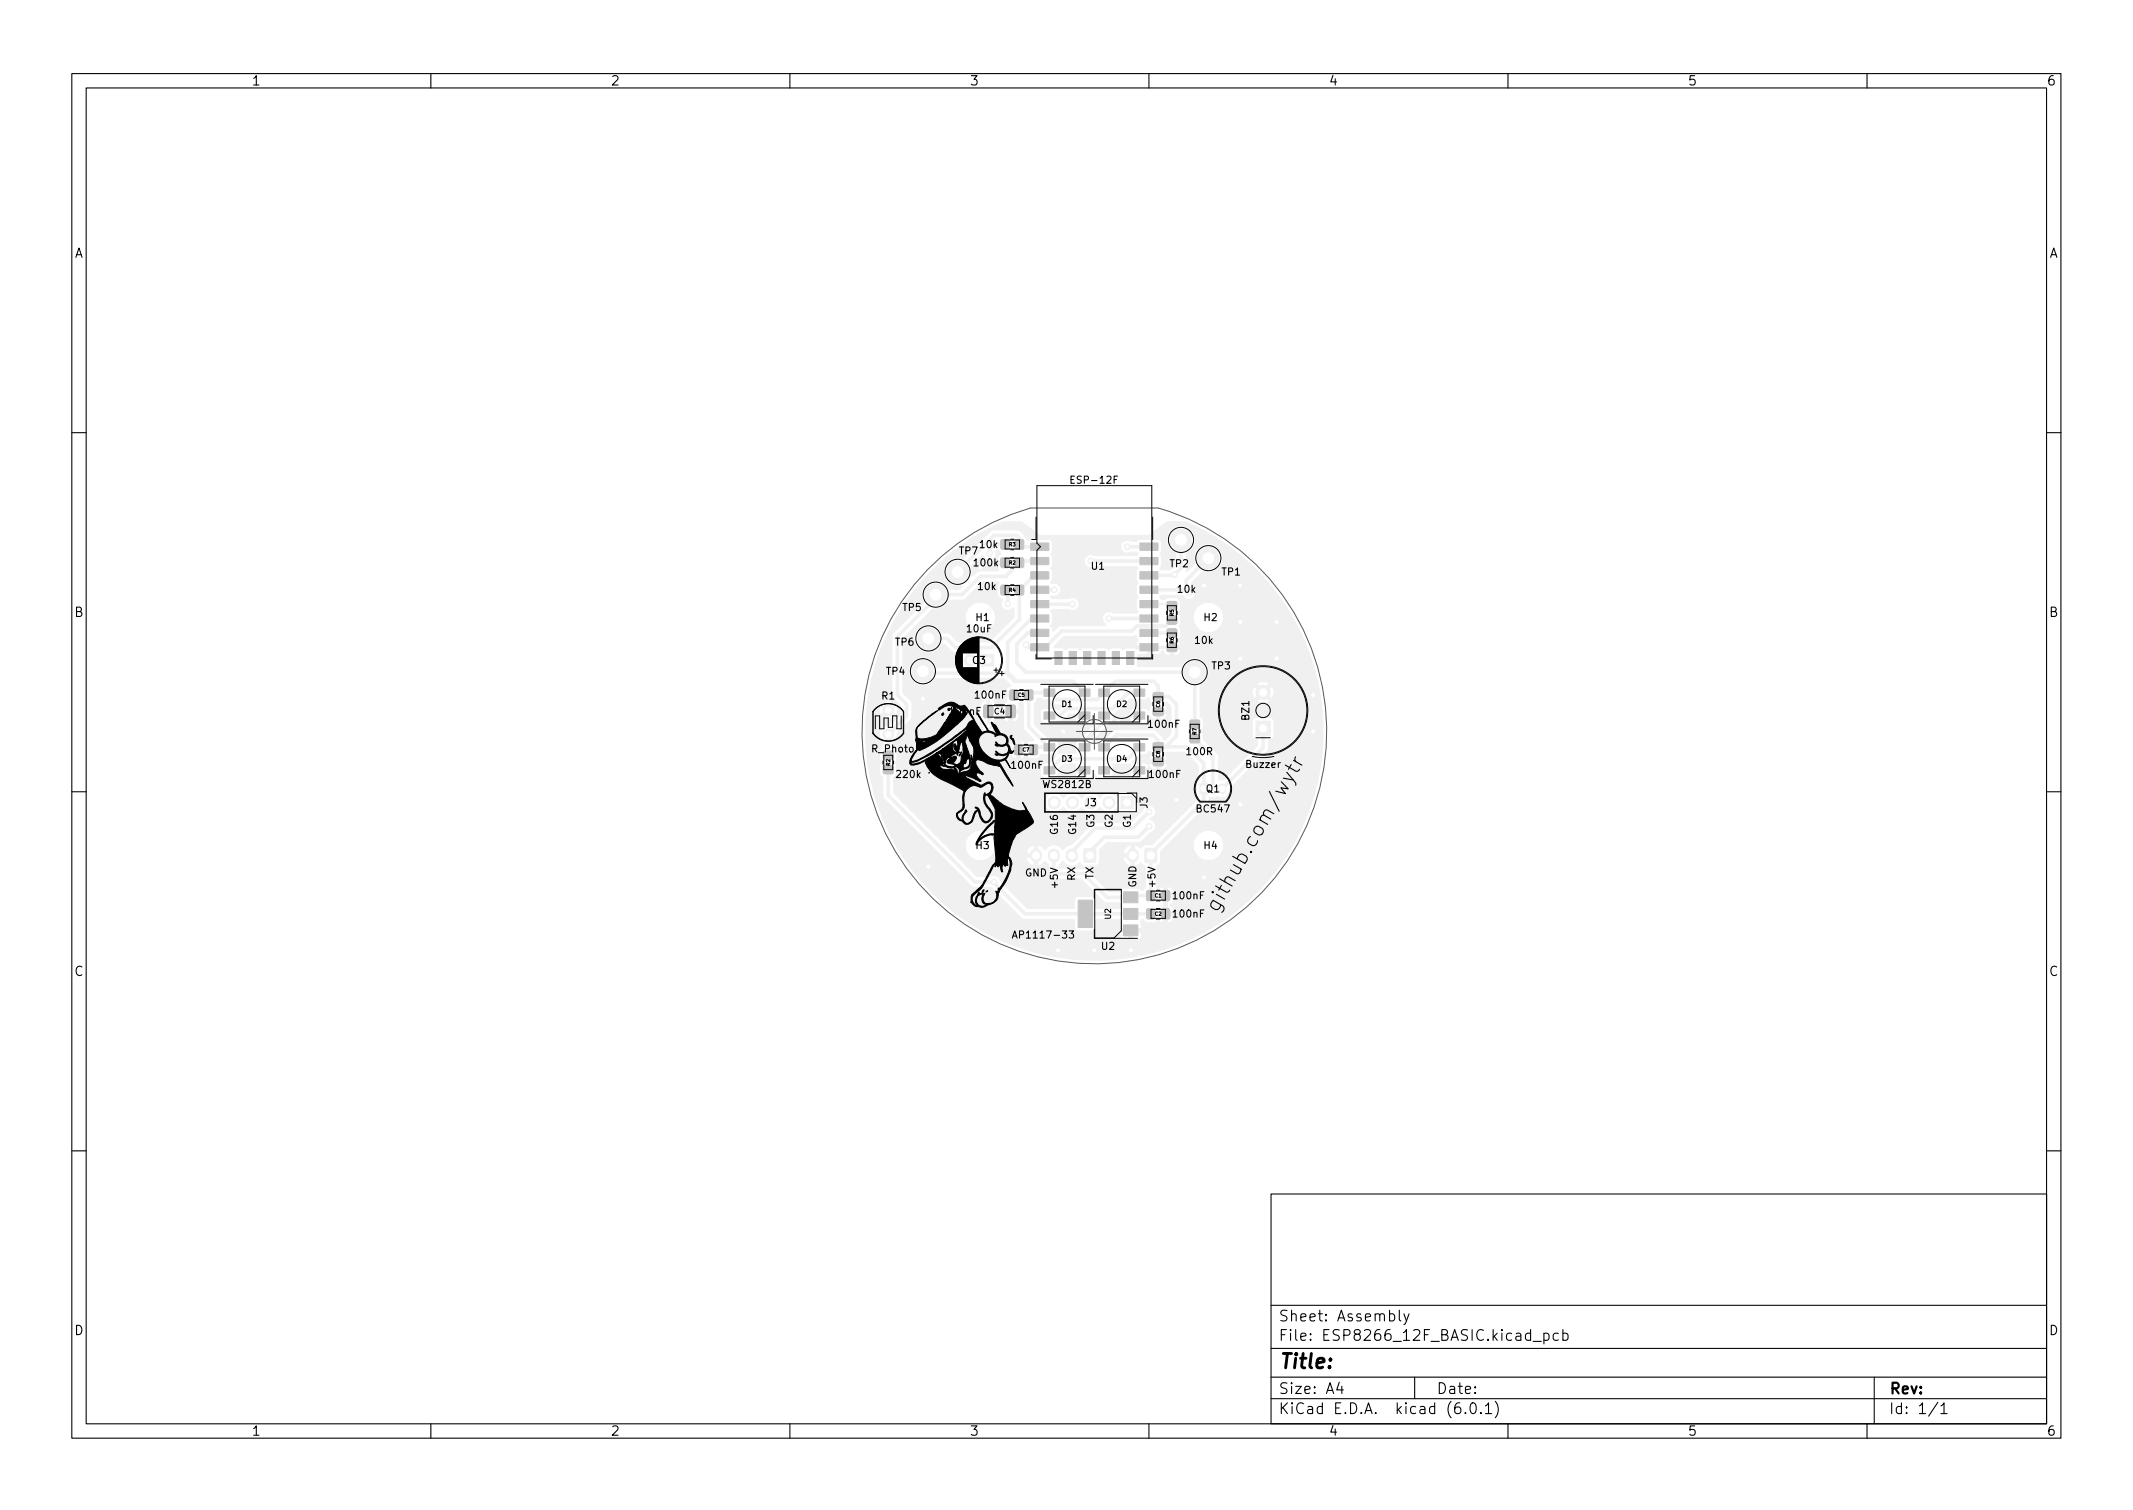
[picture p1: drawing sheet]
<svg xmlns="http://www.w3.org/2000/svg" width="297mm" height="210mm" viewBox="0 0 297 210" stroke-linecap="round" stroke-linejoin="round" font-family="sans-serif">
<g fill="#f0f0f0" stroke="#f0f0f0" stroke-width=".14">
<path d="M141.4 81.5h.2h.9l.1 .2-.1 1.1-.2 .1-.9-.1v-.2z"/>
<path d="M139.4 81.5h.2h.9l.1 .2-.1 1.1-.2 .1-.9-.1v-.2z"/>
<path d="M153 95.9h1.5v1h-1.5z"/>
<path d="M153 99.1h1.5v1h-1.5z"/>
<path d="M157.9 99.1h1.5v1h-1.5z"/>
<path d="M157.9 95.9h1.5v1h-1.5z"/>
<path d="M145.4 95.9h1.5v1h-1.5z"/>
<path d="M145.4 99.1h1.5v1h-1.5z"/>
<path d="M150.3 99.1h1.5v1h-1.5z"/>
<path d="M150.3 95.9h1.5v1h-1.5z"/>
<path d="M156.5 128.8h2v1.5h-2z"/>
<path d="M156.5 126.5h2v1.5h-2z"/>
<path d="M150.2 125.3h2v3.8h-2z"/>
<path d="M156.5 124.2h2v1.5h-2z"/>
<path d="M162.6 89.6l.1-.1 1.1 .1 .1 .2-.1 .9h-.2h-1l-.1-.2z"/>
<path d="M162.6 87.6l.1-.1 1.1 .1 .1 .2-.1 .9h-.2h-1l-.1-.2z"/>
<path d="M137 98.2h.2h1l.1 .2-.1 1.5-.2 .1-1-.1v-.2z"/>
<path d="M140.2 98.2h.1h1l.1 .2-.1 1.5-.1 .1-1-.1-.1-.2z"/>
<path d="M136.8 91.1h1.6v1.6h-1.6z"/>
<path d="M156.1 110.9h1.7v1.7h-1.7z"/>
<path d="M142.8 96.1l.1-.1 .9 .1 .1 .2-.1 1.1-.2 .1-.8-.1-.1-.2z"/>
<path d="M140.7 96.1l.2-.1 .8 .1 .1 .2-.1 1.1-.2 .1-.8-.1-.1-.2z"/>
<path d="M165.7 102.3l.2-.1 1.1 .1 .1 .2-.1 .9h-.2h-1.1v-.2z"/>
<path d="M165.7 100.3l.2-.1 1.1 .1 .1 .2-.1 .9h-.2h-1.1v-.2z"/>
<path d="M159.7 124.1l.2-.1 .9 .1v.1v1.2h-.2h-.9v-.2z"/>
<path d="M161.8 124.1l.2-.1 .8 .1 .1 .1-.1 1.2h-.1h-.9l-.1-.2z"/>
<path d="M162.6 85.8l.1-.1 1.1 .1 .1 .2-.1 .9h-.2h-1l-.1-.2z"/>
<path d="M162.6 83.8l.1-.1 1.1 .1 .1 .2-.1 .9h-.2h-1l-.1-.2z"/>
<path d="M143.4 103.7h.2h.8l.1 .2-.1 1.1-.2 .1-.8-.1-.1-.1z"/>
<path d="M141.3 103.7h.2h.9v.2v1.1l-.2 .1-.9-.1-.1-.1z"/>
<path d="M167.1 109.1h1.1v1.5h-1.1z"/>
<path d="M160.6 96.5l.2-.1 1.1 .1 .1 .2-.1 .8-.1 .1-1.2-.1v-.2z"/>
<path d="M160.6 98.6l.2-.1 1.1 .1 .1 .1-.1 .9-.1 .1-1.2-.1v-.2z"/>
<path d="M160.6 103.5l.2-.1 1.1 .1 .1 .1-.1 .9-.1 .1-1.2-.1v-.2z"/>
<path d="M160.6 105.5h.2h1.1l.1 .2-.1 .9h-.1h-1.2v-.2z"/>
<path d="M123.1 106.6h.1h1.1l.1 .2-.1 .9-.2 .1-1-.1-.1-.2z"/>
<path d="M123.1 104.6h.1h1.1l.1 .2-.1 .9-.2 .1-1-.1-.1-.2z"/>
<path d="M141.4 75.2l.2-.1 .9 .1 .1 .2-.1 1-.2 .1-.9-.1v-.1z"/>
<path d="M139.4 75.2l.2-.1 .9 .1 .1 .2-.1 1-.2 .1-.9-.1v-.1z"/>
<path d="M159.7 126.6l.2-.1 .9 .1v.2v1.1l-.2 .1-.9-.1v-.2z"/>
<path d="M161.8 126.6l.2-.1 .8 .1 .1 .2-.1 1.1-.1 .1-.9-.1-.1-.2z"/>
<path d="M143.5 75.6h2.5v1h-2.5z"/>
<path d="M143.5 77.6h2.5v1h-2.5z"/>
<path d="M143.5 79.6h2.5v1h-2.5z"/>
<path d="M143.5 81.6h2.5v1h-2.5z"/>
<path d="M143.5 83.6h2.5v1h-2.5z"/>
<path d="M143.5 85.6h2.5v1h-2.5z"/>
<path d="M143.5 87.6h2.5v1h-2.5z"/>
<path d="M143.5 89.6h2.5v1h-2.5z"/>
<path d="M146.9 90.7h1v1.8h-1z"/>
<path d="M148.9 90.7h1v1.8h-1z"/>
<path d="M150.9 90.7h1v1.8h-1z"/>
<path d="M152.9 90.7h1v1.8h-1z"/>
<path d="M154.9 90.7h1v1.8h-1z"/>
<path d="M156.9 90.7h1v1.8h-1z"/>
<path d="M158.7 89.6h2.6v1h-2.6z"/>
<path d="M158.7 87.6h2.6v1h-2.6z"/>
<path d="M158.7 85.6h2.6v1h-2.6z"/>
<path d="M158.7 83.6h2.6v1h-2.6z"/>
<path d="M158.7 81.6h2.6v1h-2.6z"/>
<path d="M158.7 79.6h2.6v1h-2.6z"/>
<path d="M158.7 77.6h2.6v1h-2.6z"/>
<path d="M158.7 75.6h2.6v1h-2.6z"/>
<path d="M153 103.6h1.5v1h-1.5z"/>
<path d="M153 106.8h1.5v1h-1.5z"/>
<path d="M157.9 106.8h1.5v1h-1.5z"/>
<path d="M157.9 103.6h1.5v1h-1.5z"/>
<path d="M145.4 103.6h1.5v1h-1.5z"/>
<path d="M145.4 106.8h1.5v1h-1.5z"/>
<path d="M150.3 106.8h1.5v1h-1.5z"/>
<path d="M150.3 103.6h1.5v1h-1.5z"/>
<path d="M141.4 77.7h.2h.9l.1 .2-.1 1.1-.2 .1-.9-.1v-.2z"/>
<path d="M139.4 77.7h.2h.9l.1 .2-.1 1.1-.2 .1-.9-.1v-.2z"/>
<path d="M174.9 100.4h2v2h-2z"/>
<path d="M159.5 118.2l.2-.1 1.3 .1 .1 .2-.1 1.6-.1 .1-1.4-.1-.1-.1z"/>
<path d="M151 118.2l.2-.1 1.3 .1 .1 .2-.1 1.6-.1 .1-1.4-.1-.1-.2z"/>
<path d="M130.2 79l1.7-1.5 2.7-2 2.8-1.8 2.3-1.1 2.6 .1 2.5 1.8h15.2l2.5-1.8 2.6-.1 3.2 1.7 1.9 1.2 1.8 1.3 2.6 2.2 2.7 3a31.4 31.4 0 0 1 3.8 6l.9 2.1 .7 2.1 .6 2.1 .5 2.2 .3 2.2 .1 2.3-.1 3.7a31.7 31.7 0 0 1-3.2 11.4l-1.4 2.5a31.6 31.6 0 0 1-6.1 7.2l-2.6 2.1a31.9 31.9 0 0 1-32.6 2.4h17.7l.2 .4 .3 .1h2.1l.4-.3 .1-.7h-1.3v1h-.5v-1h-1.3v.5h-17.7l-2.3-1.2-2.4-1.6a31.7 31.7 0 0 1-7.3-7.5l-1.8-2.9a31.9 31.9 0 0 1-3.8-13.9v-.9h1.8l.2 .6 .3 .4v.8l-.3 .2-.1 .4v1l.3 .4-.3 .6v.9l.1 .4 .3 .3v2.4l.2 .5 12.2 12.2 .4 .2h2.3l4.5 4.4h7l.1 .1 .1 1.2 .1 .2 .2 .2 2.4-.1 .3-.3v-1.2l.1-.1h3.1l.2 .4-.1 .3v.6h2.9l.1-.6a.53 .53 0 0 1 .1-.7l.7 .5h.9l.6-.4 .5 .4h.8a.72 .72 0 0 0 .8-.7v-.3h-.8v1h-.5v-1.5h1.3v-.6l-.5-.4 .5-.5v-.5h-.8v2h-.5v-2.6l1.3 .1v-.3a.73 .73 0 0 0-.8-.7v.9h-.5v-.9h-.4l-.4 .3-.3-.2v-2.9l.5-.4 .1-.3v-1.4l.8-.7h3.8a2.11 2.11 0 0 0 3.2 1.6 2.11 2.11 0 0 0 0-3.6 2.11 2.11 0 0 0-3.2 1.7v.3h-3.8l5.8-5.8 .2-.4 .1-.7 .6 .1 .4-.2 .8 .2a1.11 1.11 0 0 0 1-1.3l5.2-5.3 .2-.3v-1.2a.73 .73 0 0 0 .7-.5v-2.1l-.1-.3-.4-.2h-2.1l-.3 .2-.1 .2v2.2a.83 .83 0 0 0 .7 .5v.8l-4.7 4.7-.6 .1-.1-.1-.1-3.4-2-2.1v-.7l-.2-.3a.31 .31 0 0 1 .1-.5l.1-1.2-.5-.6v-2h7.9a1.47 1.47 0 0 0 1.8-.1l-.9-.8-.9 .9h-7.9v-1.3h7.3l.1 .5 .2 .4 .8-.9h.8l.8 .9a1.43 1.43 0 0 0 0-1.7l-.8 .8h-.8l-.8-.8-.2 .4-.1 .4h-7.3v-.9l.5-.3h7.4l.9 .9 .9-.9a1.49 1.49 0 0 0-1.8 0h-7.4l.3-.3a2.02 2.02 0 0 0-.5-3 2.02 2.02 0 0 0-2.9 .9h-6.1v-1.6l1.3-.1v-.7h-1.4l-.4-.2-1.2 .1a.27 .27 0 0 1-.3 .2 .27 .27 0 0 1-.3-.2l-1.2-.1-.5 .3-.4-.3-1.3 .1a.27 .27 0 0 1-.3 .2 .27 .27 0 0 1-.3-.2l-1.2-.1-.5 .3-.4-.3-1.3 .1a.27 .27 0 0 1-.3 .2 .27 .27 0 0 1-.3-.2l-1.2-.1-.2-.1 1.5-1.5h9.4l.4-.1a.16 .16 0 0 1 .2 0 .16 .16 0 0 1 0 .2l.3 .5-.2 .3-.1 .4h2l.1 1.2h1.1l.2-.1 .2-.4h.1l.3 .4 .2 .2 1.3 .1a.74 .74 0 0 0 .7-.9h-.9l-.1 .8h-.5l.1-1.2 1.4-.1-.2-.6a.31 .31 0 0 1 .1-.5l.1-1.1-.2-.4 .2-.5v-.7h1.8a2.11 2.11 0 0 0 3.2 1.7 2.11 2.11 0 0 0 0-3.6 2.11 2.11 0 0 0-3.2 1.6v.3h-1.8l-.1-.4-.2-.3 .3-.6v-.9a.75 .75 0 0 0-.7-.7h-1.1l-.4 .3h-.4l-.3-.4 .3-.2h2.9l.6 .5h.6a.92 .92 0 0 0 .6-.8 .92 .92 0 0 0-.5-.9v-.6l1.4-1.5h.2a2.01 2.01 0 0 0 2.5-1l.2-.6v-.6a2.02 2.02 0 0 0-2.6-1.6 2.02 2.02 0 0 0-1.3 2.7l-1 1a.13 .13 0 0 1-.2 0 .13 .13 0 0 1 0-.1v-2.3l.1-.1a2.01 2.01 0 0 0 .7-3.1 2.01 2.01 0 0 0-3.2 .1 2.01 2.01 0 0 0 .9 3.1v1.7l-.8 .6-1.2-.1a.18 .18 0 0 1-.2-.1 .18 .18 0 0 1 .1-.2l.2-.3-.1-1.3a.27 .27 0 0 1-.2-.3 .27 .27 0 0 1 .2-.2l.1-1.4-.2-.2-.2-.2h-2.7l-.5 .3h-.7l-.4-.2-.6 .1a.91 .91 0 0 0-.3 1.3 .91 .91 0 0 0 1.2 .3h.9a.23 .23 0 0 1 .2 .3 .23 .23 0 0 1-.3 .2h-5.8l-.4-.2-.6 .1a.91 .91 0 0 0-.3 1.3 .91 .91 0 0 0 1.2 .3h6a.2 .2 0 0 1 .2 .2 .2 .2 0 0 1-.1 .2l-.2 .3 .1 1.3a.27 .27 0 0 1 .2 .2 .27 .27 0 0 1-.2 .3l-.1 1.3 .3 .5-.3 .3v1.2l.3 .4-.1 .1-.2 .2-3.3-.1a.91 .91 0 0 0-1.3 .3 .91 .91 0 0 0 .4 1.3v.1l-.1 .1h-6.2l-.4 .2-.5 .6-.2-.1v-.3l-.3-.4 .3-.4v-1.2l-.3-.4 .2-.2h2.3l.6 .1 .4-.1a.91 .91 0 0 0 0-1.6l-.5-.1-.5 .2h-2.2a.21 .21 0 0 1-.3-.3 .21 .21 0 0 1 .4-.1h.2a.91 .91 0 0 0 .8-1.1 .91 .91 0 0 0-1.2-.6 .15 .15 0 0 1-.2-.1 .15 .15 0 0 1 .1-.2l.2-.3-.1-1.3a.27 .27 0 0 1-.2-.3 .27 .27 0 0 1 .2-.2l.1-1.3-.3-.5 .3-.4v-1.1l-.2-.3-.3-.2h-2.6l-.4 .1-.9-1.2-.5-.2h-3.6l-3.9 3.9-1-.1a2.01 2.01 0 0 0-1.8 2.3 2.01 2.01 0 0 0 2.4 1.7h.1v.2l-.3 .2h-1.4l-.2-.3a2.02 2.02 0 0 0-2.8-.6 2.02 2.02 0 0 0-.6 2.8l-4.2 4.2-.2 .3v8.5l.2 .4 1.1 1.1v1l-1.6 1.6a1.27 1.27 0 0 0-1.5 1.3h-1.8v-2.4h2.4a1.22 1.22 0 0 0 1.4 0l-.7-.7-.7 .7h-2.4l.1-1h1.7l.2 .7 .7-.7h.8l.6 .7a1.22 1.22 0 0 0 0-1.4l-.6 .7h-.8l-.7-.7-.2 .7h-1.7l.1-1.1h2.2l.7 .7 .7-.7a1.22 1.22 0 0 0-1.4 0h-2.2l.4-2.4 .5-2.2 1.1-3.1 .9-2.1a31.9 31.9 0 0 1 6.5-9z"/>
<path d="M128.6 86.1h5.8l.1 .3a2.11 2.11 0 0 0 3.3 1.2 2.11 2.11 0 0 0-.4-3.6 2.11 2.11 0 0 0-3 2.1h-5.8l1.3-1.3a2.14 2.14 0 0 0 2.2-1.2h.1l2.1-.1 2.6-2.5h2.1l.1 .2-.2 .5v1.1l.1 .3 .6 .4a.94 .94 0 0 0 0 1.2 .94 .94 0 0 0 1.2 .2 .25 .25 0 0 1 .4-.1v1.2l-3.5 3.4h-4.2l-1.3-1.2-1.1-.1a2.01 2.01 0 0 0-1.9-1.2 2.02 2.02 0 0 0-1.5 3.2 2.02 2.02 0 0 0 3.5-.4h.3l1.3 1.2 1.3 .1a1.66 1.66 0 0 0 0 1.9l-3.5 .1-.2-.1a2.01 2.01 0 0 0-2.9-1.1 2.01 2.01 0 0 0-.4 3.1 2.01 2.01 0 0 0 3.2-.4h9.6l.9 .9-.6 .6-.1 .5h1.2l.1 .1 .1 .3-.2 .1h-1.2l.1 .6-.5 .5-.1 .7h2.3l-.1-.8 .4-.3h.1l.2 .2v3.5l.2 .3 1.3 1.3-.1 .2h-.6l-.4 .3-.4-.3h-.4v2.4h.4l.4-.3 .5 .3h1l.3-.1 .4-.5 2 .1-.1 .2-.9 .9-.8 .1-.4 .2v1.4l.2 .3 1.8 .1 .4-.2 .1-.3h2.4l.3 .4 .7 .1v-.8h-1v.3h-2.4v-.7l.7-.7h1.6l.1 .1v.5h1.4l.1 1.3 .7-.1 .4-.4 .2 .3 .4 .2h1.6l.3-.2 .1-.3h2.4l.1 .3 .3 .2h1.7l.3-.2 .1-.2v-.4h-1v.7h-.5v-.7h-1v.3h-2.4v-1.3l.1-.1h2.3l.1 .1-.1 .5h2.5v-.2l.2-.1 .6 .4 1.1 .1a.75 .75 0 0 0 .7-.9h-1v.8h-.5v-.8h-.9l-.2 .2-.4-.2h-.6v.7h-.5v-.7l-.6-.1-.1-.1 1-1 1-.1 .3-.4a.44 .44 0 0 1 .3 .5l-.2 .3v.4h2.4v-.4l-.3-.3 .2-.3h2.7l1.8 1.8v2l-.3 .4v1.6l.3 .5-6.4 6.5h-1l-.7 .5-.3-.3-.5-.2v3l.9-.5 .6 .6-.1 2.9a.38 .38 0 0 1-.5 .3l-.4-.2h-2.1l-.3 .1-.2 .4h-1.4l-3.2-3.2-.4-.1h-3.2l-.2-.1v-.4l.5-.5 .5 .5 .5 .2h.7l.7-.5 .3 .3 .3 .2h1.4l.4-.2 .3-.2v-.8h3.3a1.3 1.3 0 0 0 1.1 1.2v-1.2h-4.4v-.5h4.4v-1.2a1.31 1.31 0 0 0-1.1 1.2h-3.3v-.5l1-1.1h4.6l.3-.1 1.2-1.2a.93 .93 0 0 0 .7-1 .93 .93 0 0 0-.7-.9l-.1-.1a.96 .96 0 0 0 .8-.9 .96 .96 0 0 0-.6-.9l-.5-.1-.4 .2-.3 .6-1.7 1.6h-4.8l-.4 .1-3 3-.7 .3-.4 .4h-.2a1.36 1.36 0 0 0-2.3-.1l-.2 .1-.4-.5-.5-.1v2.9l.6-.3 .3-.3a.22 .22 0 0 1 .2 0 .22 .22 0 0 1 .2 .2l.2 .2 .1 1 .8 .9 .4 .1h3.3l3.1 3.2 .4 .1h1.8l.2 .4-.2 .4h-3.1l-.1-.1v-1.2l-.3-.3-2.3-.1-.3 .2-.1 .2-.1 1.3h-6.6l-3.6-3.7-.4-.7-.5-.2-.6 .1h-1.8l-4.2-4.1h2.5a2.11 2.11 0 0 0 3.4 1.5h5.1v.1a1.3 1.3 0 0 0 1.1 1.1v-1.2h-6.2l.5-.6 5.7 .1v-1.2a1.29 1.29 0 0 0-1.1 1.1h-4.6l.1-.1a2.11 2.11 0 0 0-1.4-3 2.11 2.11 0 0 0-2.6 2.2h-2.5l-6.1-6.2h19.6a1.36 1.36 0 0 0 1 1.4 1.36 1.36 0 0 0 1.6-.6l.2-.1a1.37 1.37 0 0 0 2.3 .1l.2-.1a1.37 1.37 0 0 0 2.4 .1l.1-.1a1.39 1.39 0 0 0 2.3 .3l.5 .4h2.1l.2-.4v-1.8l-.1-.4-.3-.1h-1.9l-.2 .1-.2 .3h-.2a1.4 1.4 0 0 0-2.2 .3h-.1a1.39 1.39 0 0 0-2.4 0h-.2a1.39 1.39 0 0 0-2.4 0h-.1a1.36 1.36 0 0 0-1.5-.7 1.36 1.36 0 0 0-1.1 1.3h-19.6l-1.3-1.3v-2.1l.2-.3 .2-.4v-.9l-.3-.5 .1-.2a1.33 1.33 0 0 0 .2-1.1h15.8a.73 .73 0 0 0 .9 .7v-1h-.9v.3h-15.8l-.1-.4-.3-.4h17.1v-.9a.72 .72 0 0 0-.9 .7v.2h-16.2v-.8l.4-.6 .1-.6 1.8-1.9 .2-.4h9.5l.2 .4a.39 .39 0 0 1 .1 .7 .92 .92 0 0 0 1.1 1.1 .92 .92 0 0 0 .5-1.5l.4-.7h.8a.77 .77 0 0 0 .9 .7h.5a.77 .77 0 0 0 .9-.7v-.5h-.9v1.1h-.5v-1.1h-.9v.5h-.8v-1.6l-.4-.5v-.1a.91 .91 0 0 0-.1-1.2 .91 .91 0 0 0-1.1-.2 .93 .93 0 0 0-.3 1.3v.2l-.4 .5v1.6h-9.5l-.1-2.1-1.2-1.3v-7.4z"/>
<path d="M144.4 97.2h.5l.4 .2h.7l.8 .7 1 .1v.2l-.4 .4-.5-.2h-1.6l-.3 .2-.1 .3v1.1l.2 .4h1.8l.5-.2h.4l.4-.2h1.6l.3 .4h.7v-.7h-1v.3h-1.6l.8-.8 2.2 .1 .1 1.1h.6l.2-.1a.25 .25 0 0 1 .4-.2l.1 .3-2.1 2-.2 .4a.57 .57 0 0 0-.5 .5v1.4h-2.4v-1.4l-.1-.3-.3-.1-.8-.1-2.2-2.1v-3z"/>
<path d="M155 99.5l.3-.1h3.1v-.8l-.7 .1-.2 .2-.1 .5h-2.1l2.1-2.1 .5 .1h1.6l.5-.2 .1 .5 .3 .3-.3 .6a.2 .2 0 0 1-.1 .2 .2 .2 0 0 1-.2 .1l-.3-.3h-.6v2h.6l.3-.1 .2-.8 .7 .5h1.1a.75 .75 0 0 0 .7-.9h-1v.9h-.5l.1-1.3 1.4-.1v-.4l-.3-.3 .2-.3 .7 .6v3.7l-.9 .9-.2-.1-.1-.3-.9-.8-.4-.2h-5.1l-.5 .2-1.3 1.2-.8 .1-.3 .1-.1 .3h-.2l-.1-.4 2.1-2.1 .2-.3a.57 .57 0 0 0 .5-.5h2.4l.3 .4h.7v-.7h-1v.3h-2.4z"/>
<path d="M136.7 77.3h.2a.94 .94 0 0 0 1.2 .6 .94 .94 0 0 0 .5-1.2l.3-.1 .4 .4a.13 .13 0 0 1 .1 .1 .13 .13 0 0 1-.1 .1l-.4 .4v.5h1.3v.4v.1h-1.3v.4l.2 .3-.2 .2h-2.5l-.3 .2-.6 .5a.36 .36 0 0 1-.1-.5l-.1-.9z"/>
<circle cx="130.3" cy="82.8" r="1.5"/>
<circle cx="128.5" cy="93.5" r="1.5"/>
<circle cx="135.1" cy="91.9" r=".8"/>
<circle cx="154.4" cy="111.8" r=".85"/>
<circle cx="149.4" cy="111.8" r=".85"/>
<circle cx="146.8" cy="111.8" r=".85"/>
<circle cx="123.7" cy="102.3" r=".75"/>
<circle cx="123.7" cy="98.9" r=".75"/>
<circle cx="164.5" cy="75.2" r="1.5"/>
<circle cx="166.4" cy="93.6" r="1.5"/>
<circle cx="133.3" cy="79.6" r="1.5"/>
<circle cx="129.3" cy="88.9" r="1.5"/>
<circle cx="168.3" cy="77.7" r="1.5"/>
<circle cx="175.9" cy="96.4" r="1"/>
<circle cx="172.7" cy="86.6" r=".4"/>
<circle cx="136.5" cy="79" r=".4"/>
<circle cx="163.8" cy="111.4" r=".4"/>
<circle cx="128.5" cy="97.3" r=".4"/>
<circle cx="147.3" cy="132.3" r=".4"/>
<circle cx="155.7" cy="100.3" r=".4"/>
<circle cx="177.8" cy="86.6" r=".4"/>
<circle cx="182.9" cy="96.8" r=".4"/>
<circle cx="182.9" cy="101.8" r=".4"/>
<circle cx="167.6" cy="81.5" r=".4"/>
<circle cx="177.8" cy="91.7" r=".4"/>
<circle cx="172.7" cy="91.7" r=".4"/>
<circle cx="157.5" cy="132.3" r=".4"/>
<circle cx="152.4" cy="132.3" r=".4"/>
<circle cx="172.7" cy="81.5" r=".4"/>
<circle cx="148.1" cy="101.8" r=".4"/>
<circle cx="167.6" cy="122.2" r=".4"/>
<circle cx="129.3" cy="120.6" r=".4"/>
<circle cx="142.9" cy="89.8" r=".4"/>
<circle cx="137.7" cy="101.1" r=".4"/>
<circle cx="137.8" cy="77.1" r=".4"/>
<circle cx="138.4" cy="122.8" r=".4"/>
<circle cx="140.3" cy="84.1" r=".4"/>
<circle cx="157" cy="76.1" r=".4"/>
<circle cx="160" cy="115.1" r=".4"/>
<circle cx="163.6" cy="80" r=".4"/>
<circle cx="160" cy="113" r=".4"/>
<circle cx="154.4" cy="86.1" r=".4"/>
<circle cx="151.9" cy="78.1" r=".4"/>
<circle cx="149.4" cy="84.1" r=".4"/>
<circle cx="146.8" cy="82.1" r=".4"/>
</g>
<path d="M144.3 119v.2M146.8 119v.2M149.3 119v.2M157.8 119v.3" fill="none" stroke="#f0f0f0" stroke-width="1.7"/>
<g fill="none" stroke="#f0f0f0" stroke-width=".5">
<path d="M137.8 76.4v.7M138.4 75.8h1.6M144.8 78.1h-2.6l-2.1 2.2h-3.6l-2.5 2.5h-3.2l-5.8 5.8v8.2l1.2 1.2v1.7l-2.5 2.6v2.9M144.8 76.1h-2.5l-.3-.3v-.9l-.4-.4h-3.2l-5.1 5.1M151.9 78.1h8.1M157 76.1h3M164.5 75.2v3.9l-.9 .9M168.3 77.7l-3.1 3.1v1.3h-5.2M128.5 93.5l.3 .2h11.4l1.1 1.2h8.2l1.5 1.5M137.6 97.1l.1 4M140 82.2l.3 .3v1.6M144.8 86.1h-1.2l-3.3 3.3v4.2l1.3 1.3"/>
<path d="M144.8 80.1h-.8l-2 2.1v4.1l-3.9 3.9h-5l-1.3-1.3h-2.5M144.8 88.1h-1.7l-1.5 1.6v2.6l1.3 1.3h23.5v7.2M144.8 82.1h2M144.8 84.1h4.6M153.8 99.6v.9l-2.8 2.7v.9M154.4 86.1h5.6M158.7 96.4h-1.5l-2.3 2.3h-6.3l-1 .9h-1.5M160 90.1h.1M160 80.1h3.5M160 88.1h3.2M160 90.1h3.2M163.2 86.3l-.8 .9h-4.1l-.7 .7h-9.8l-2 2h-.8l-.2 .2h-1.6l-.3-.3"/>
<path d="M123.7 107.2v3.5l12.1 12.1h2.6v.1l4.3 4.3h17.6M146.8 118.6v2.5M153.8 104.1l1.7-1.7h5l.8 .7v.9h4l2.3 2.3v5.2l-7.3 7.4v5.8h-2.6l-.2 .2h-3.3l-3.3-3.2h-3.6M158.7 104.1l-1.6 1.6h-9.4l-1.6 1.6M160 115.1l-1.5 1.5h-4.7l-2 2M160 113l-2.3 2.3h-5.1l-3.3 3.3M162.3 104l1.5-1.5v-4.5l-1-1h-1.5v-1.5l-.6-.6h-5.4l-2.5 2.5h-5.7l-1-1h-2.5l-.3 .4v4.4l2.8 2.9h-1.9l-.3 .3M166.4 102.8l2.5 2.6v4.4M175.9 101.4v2.7l-5.7 5.7"/>
</g>
<path d="M160 84.1h3l.2 .2M163.6 80l-.1 .1" fill="none" stroke="#f0f0f0" stroke-width=".3"/>
<g fill="#fff" stroke="#fff" stroke-width=".14">
<circle cx="172.7" cy="86.6" r=".2"/>
<circle cx="163.8" cy="111.4" r=".2"/>
<circle cx="128.5" cy="97.3" r=".2"/>
<circle cx="147.3" cy="132.3" r=".2"/>
<circle cx="155.7" cy="100.3" r=".2"/>
<circle cx="177.8" cy="86.6" r=".2"/>
<circle cx="182.9" cy="96.8" r=".2"/>
<circle cx="182.9" cy="101.8" r=".2"/>
<circle cx="167.6" cy="81.5" r=".2"/>
<circle cx="177.8" cy="91.7" r=".2"/>
<circle cx="172.7" cy="91.7" r=".2"/>
<circle cx="157.5" cy="132.3" r=".2"/>
<circle cx="152.4" cy="132.3" r=".2"/>
<circle cx="172.7" cy="81.5" r=".2"/>
<circle cx="148.1" cy="101.8" r=".2"/>
<circle cx="167.6" cy="122.2" r=".2"/>
<circle cx="129.3" cy="120.6" r=".2"/>
<circle cx="142.9" cy="89.8" r=".2"/>
<circle cx="137.7" cy="101.1" r=".2"/>
<circle cx="137.8" cy="77.1" r=".2"/>
<circle cx="138.4" cy="122.8" r=".2"/>
<circle cx="140.3" cy="84.1" r=".2"/>
<circle cx="157" cy="76.1" r=".2"/>
<circle cx="160" cy="115.1" r=".2"/>
<circle cx="163.6" cy="80" r=".2"/>
<circle cx="160" cy="113" r=".2"/>
<circle cx="154.4" cy="86.1" r=".2"/>
<circle cx="149.4" cy="84.1" r=".2"/>
<circle cx="146.8" cy="82.1" r=".2"/>
<circle cx="130.3" cy="82.8" r=".75"/>
<circle cx="136.5" cy="117.7" r="1.6"/>
<circle cx="128.5" cy="93.5" r=".75"/>
<circle cx="137.6" cy="91.9" r=".4"/>
<circle cx="135.1" cy="91.9" r=".4"/>
<circle cx="157" cy="111.8" r=".5"/>
<circle cx="154.4" cy="111.8" r=".5"/>
<circle cx="149.4" cy="111.8" r=".5"/>
<circle cx="146.8" cy="111.8" r=".5"/>
<circle cx="136.5" cy="86" r="1.6"/>
<circle cx="123.7" cy="102.3" r=".4"/>
<circle cx="123.7" cy="98.9" r=".4"/>
<circle cx="168.3" cy="117.7" r="1.6"/>
<circle cx="164.5" cy="75.2" r=".75"/>
<circle cx="167.6" cy="109.8" r=".37"/>
<circle cx="166.4" cy="93.6" r=".75"/>
<circle cx="168.3" cy="86" r="1.6"/>
<circle cx="133.3" cy="79.6" r=".75"/>
<circle cx="129.3" cy="88.9" r=".75"/>
<circle cx="168.3" cy="77.7" r=".75"/>
<circle cx="175.9" cy="101.4" r=".5"/>
<circle cx="175.9" cy="96.4" r=".5"/>
<circle cx="160.3" cy="119.1" r=".5"/>
<circle cx="157.8" cy="119.1" r=".5"/>
<circle cx="144.3" cy="119.1" r=".47"/>
<circle cx="146.8" cy="119.1" r=".47"/>
<circle cx="149.3" cy="119.1" r=".47"/>
<circle cx="151.8" cy="119.1" r=".47"/>
</g>
<g fill="#c4c4c4" stroke="#c4c4c4" stroke-width=".14">
<path d="M141.4 81.5h.2h.9l.1 .2-.1 1.1-.2 .1-.9-.1v-.2z"/>
<path d="M139.4 81.5h.2h.9l.1 .2-.1 1.1-.2 .1-.9-.1v-.2z"/>
<path d="M153 95.9h1.5v1h-1.5z"/>
<path d="M153 99.1h1.5v1h-1.5z"/>
<path d="M157.9 99.1h1.5v1h-1.5z"/>
<path d="M157.9 95.9h1.5v1h-1.5z"/>
<path d="M145.4 95.9h1.5v1h-1.5z"/>
<path d="M145.4 99.1h1.5v1h-1.5z"/>
<path d="M150.3 99.1h1.5v1h-1.5z"/>
<path d="M150.3 95.9h1.5v1h-1.5z"/>
<path d="M156.5 128.8h2v1.5h-2z"/>
<path d="M156.5 126.5h2v1.5h-2z"/>
<path d="M150.2 125.3h2v3.8h-2z"/>
<path d="M156.5 124.2h2v1.5h-2z"/>
<path d="M162.6 89.6l.1-.1 1.1 .1 .1 .2-.1 .9h-.2h-1l-.1-.2z"/>
<path d="M162.6 87.6l.1-.1 1.1 .1 .1 .2-.1 .9h-.2h-1l-.1-.2z"/>
<path d="M137 98.2h.2h1l.1 .2-.1 1.5-.2 .1-1-.1v-.2z"/>
<path d="M140.2 98.2h.1h1l.1 .2-.1 1.5-.1 .1-1-.1-.1-.2z"/>
<path d="M142.8 96.1l.1-.1 .9 .1 .1 .2-.1 1.1-.2 .1-.8-.1-.1-.2z"/>
<path d="M140.7 96.1l.2-.1 .8 .1 .1 .2-.1 1.1-.2 .1-.8-.1-.1-.2z"/>
<path d="M165.7 102.3l.2-.1 1.1 .1 .1 .2-.1 .9h-.2h-1.1v-.2z"/>
<path d="M165.7 100.3l.2-.1 1.1 .1 .1 .2-.1 .9h-.2h-1.1v-.2z"/>
<path d="M159.7 124.1l.2-.1 .9 .1v.1v1.2h-.2h-.9v-.2z"/>
<path d="M161.8 124.1l.2-.1 .8 .1 .1 .1-.1 1.2h-.1h-.9l-.1-.2z"/>
<path d="M162.6 85.8l.1-.1 1.1 .1 .1 .2-.1 .9h-.2h-1l-.1-.2z"/>
<path d="M162.6 83.8l.1-.1 1.1 .1 .1 .2-.1 .9h-.2h-1l-.1-.2z"/>
<path d="M143.4 103.7h.2h.8l.1 .2-.1 1.1-.2 .1-.8-.1-.1-.1z"/>
<path d="M141.3 103.7h.2h.9v.2v1.1l-.2 .1-.9-.1-.1-.1z"/>
<path d="M160.6 96.5l.2-.1 1.1 .1 .1 .2-.1 .8-.1 .1-1.2-.1v-.2z"/>
<path d="M160.6 98.6l.2-.1 1.1 .1 .1 .1-.1 .9-.1 .1-1.2-.1v-.2z"/>
<path d="M160.6 103.5l.2-.1 1.1 .1 .1 .1-.1 .9-.1 .1-1.2-.1v-.2z"/>
<path d="M160.6 105.5h.2h1.1l.1 .2-.1 .9h-.1h-1.2v-.2z"/>
<path d="M123.1 106.6h.1h1.1l.1 .2-.1 .9-.2 .1-1-.1-.1-.2z"/>
<path d="M123.1 104.6h.1h1.1l.1 .2-.1 .9-.2 .1-1-.1-.1-.2z"/>
<path d="M141.4 75.2l.2-.1 .9 .1 .1 .2-.1 1-.2 .1-.9-.1v-.1z"/>
<path d="M139.4 75.2l.2-.1 .9 .1 .1 .2-.1 1-.2 .1-.9-.1v-.1z"/>
<path d="M159.7 126.6l.2-.1 .9 .1v.2v1.1l-.2 .1-.9-.1v-.2z"/>
<path d="M161.8 126.6l.2-.1 .8 .1 .1 .2-.1 1.1-.1 .1-.9-.1-.1-.2z"/>
<path d="M143.5 75.6h2.5v1h-2.5z"/>
<path d="M143.5 77.6h2.5v1h-2.5z"/>
<path d="M143.5 79.6h2.5v1h-2.5z"/>
<path d="M143.5 81.6h2.5v1h-2.5z"/>
<path d="M143.5 83.6h2.5v1h-2.5z"/>
<path d="M143.5 85.6h2.5v1h-2.5z"/>
<path d="M143.5 87.6h2.5v1h-2.5z"/>
<path d="M143.5 89.6h2.5v1h-2.5z"/>
<path d="M146.9 90.7h1v1.8h-1z"/>
<path d="M148.9 90.7h1v1.8h-1z"/>
<path d="M150.9 90.7h1v1.8h-1z"/>
<path d="M152.9 90.7h1v1.8h-1z"/>
<path d="M154.9 90.7h1v1.8h-1z"/>
<path d="M156.9 90.7h1v1.8h-1z"/>
<path d="M158.7 89.6h2.6v1h-2.6z"/>
<path d="M158.7 87.6h2.6v1h-2.6z"/>
<path d="M158.7 85.6h2.6v1h-2.6z"/>
<path d="M158.7 83.6h2.6v1h-2.6z"/>
<path d="M158.7 81.6h2.6v1h-2.6z"/>
<path d="M158.7 79.6h2.6v1h-2.6z"/>
<path d="M158.7 77.6h2.6v1h-2.6z"/>
<path d="M158.7 75.6h2.6v1h-2.6z"/>
<path d="M153 103.6h1.5v1h-1.5z"/>
<path d="M153 106.8h1.5v1h-1.5z"/>
<path d="M157.9 106.8h1.5v1h-1.5z"/>
<path d="M157.9 103.6h1.5v1h-1.5z"/>
<path d="M145.4 103.6h1.5v1h-1.5z"/>
<path d="M145.4 106.8h1.5v1h-1.5z"/>
<path d="M150.3 106.8h1.5v1h-1.5z"/>
<path d="M150.3 103.6h1.5v1h-1.5z"/>
<path d="M141.4 77.7h.2h.9l.1 .2-.1 1.1-.2 .1-.9-.1v-.2z"/>
<path d="M139.4 77.7h.2h.9l.1 .2-.1 1.1-.2 .1-.9-.1v-.2z"/>
</g>
<g fill="none" stroke="#000" stroke-width=".15">
<path d="M10 10.2h277v190.1h-277zM12 12.2h273v186.1h-273zM60 10.2v2M110 10.2v2M160 10.2v2M210 10.2v2M260 10.2v2M10 60.2h2M155.6 66.3h-.5v1M285 60.2h2M10 110.2h2M180.4 105.4a.51 .51 0 0 0 .1 .7"/>
<path d="M285 110.2h2M141 130.6l.3-1 .3 1M141.1 130.3h.4M148.9 129.6h.6l-.3 .4 .3 .1v.4l-.2 .1-.4-.1M10 160.2h2M177 166.3h108v32h-108zM285 160.2h2M60 198.3v2M110 198.3v2M160 198.3v2M177 194.8h108M177 191.8h108"/>
<path d="M177 187.8h108M177 181.8h108M186.5 192.5l-.4 1h1M186.9 193v1M194.9 182.4v1.3l.2 .2M195.5 182.9l.4 1M196.2 182.9l-.5 1.4-.2 .1M197 191.8v3M204.1 196.7v.1h-.1l.1-.1v.1M204.9 195.4a.36 .36 0 0 1 .6 .2 .77 .77 0 0 1-.4 1.2 1 1 0 0 1-.2-1.4zM206.2 196.7l.1 .1h-.1h-.1l.1-.1v.1M206.9 195.8l.4-.5v1.5"/>
<path d="M206.9 196.8h.8M208.2 195.1a1.72 1.72 0 0 1 0 2.3M210 198.3v2M213.5 186.8h1.1M215 185.7l.4-.1 .3 .3v.4l-.1 .3h-.2h-.4M215 185.6v1.5M217 185.7l-.4-.1-.3 .3v.4l.1 .3h.2h.4M217.6 185.7l.5-.1 .3 .3v.4l-.2 .3h-.1h-.5M217.6 185.1v1.5M260 198.3v2M261 191.8v6.5M269.9 195.3l-1.3 1.9"/>
<path d="M270.3 195.8l.4-.5v1.5M270.3 196.8h.8"/>
</g>
<g fill="none" stroke="#000" stroke-width=".14">
<path d="M140 75.2h2v1.2h-2zM140 77.7h2v1.3h-2zM140.7 75.1h.5M140.7 76.5h.5M140.7 79.1h.5M140.7 77.6h.5M144.3 72v3.1h-.6M144.4 67.6h16v24h-16v-15l.5-.5-.5-.5zM160.5 72v3.1M121.9 98.8a2.58 2.58 0 0 1 3.9 .3v3a2.58 2.58 0 0 1-4.2 0v-3zM125.5 99.7v1.8h-.6v-1.8h-.6v1.6h-.6v-1.3h-.6v1.5h-.6v-1.8h-.6v1.8M125.8 99a2.62 2.62 0 0 0-4.3 .1v3a2.65 2.65 0 0 0 4.3 0v-3"/>
<path d="M133.1 91.5v.8M133.1 91.3v1.3M133.2 91.1v1.6M133.2 91v1.9M133.2 90.9v2.1M133.3 90.8v2.3M133.3 90.7v2.5M133.4 90.6v2.7M133.4 90.5v2.9M133.4 90.4v3.1M133.5 90.4v3.1M133.5 90.3v3.3"/>
<path d="M133.6 90.2v3.5M133.6 90.1v3.7M133.7 90.1v3.7M133.7 90v3.9M133.8 89.9v4M133.8 89.9v4.1M133.9 89.8v4.3M134 89.7v4.5M134 89.6v1.3M134 93v1.2M134.1 89.6v1.3M134.1 93v1.3"/>
<path d="M134.2 89.5v1.4M134.2 93v1.4M134.3 89.4v1.5M134.3 93v1.5M134.4 89.4v1.5M134.4 93v1.5M134.4 89.3v1.6M134.4 93v1.6M134.5 89.3v1.6M134.5 93v1.6M134.6 89.2v1.7M134.6 93v1.7"/>
<path d="M134.7 89.2v1.7M134.7 93v1.7M134.7 89.1v1.8M134.7 93v1.8M134.8 89.1v1.8M134.8 93v1.8M134.9 89v1.9M134.9 93v1.8M134.9 93v1.9M135 89v1.9M135 93v1.9M135.1 89v1.9"/>
<path d="M135.1 93v1.9M135.1 88.9v2M135.2 88.9v2M135.2 93v2M135.3 88.9v2M135.3 93v2M135.4 88.9v2M135.4 93v2M135.4 88.8v2.1M135.4 93v2.1M135.5 88.8v2.1M135.5 93v2.1"/>
<path d="M135.6 88.8v2.1M135.6 93v2.1M135.7 88.8v2.1M135.7 93v2.1M135.8 88.8v2.1M135.8 93v2.1M135.9 88.7v2.2M135.9 93v2.1M136 88.7v2.2M136 93v2.2M136.1 88.7v2.2M136.1 93v2.2"/>
<path d="M136.1 88.7v6.5M136.2 88.7v6.5M136.3 88.7v6.5M137.6 98.3h3.2v1.6h-3.2zM138.4 93.3h.6M138.5 100h1.4M138.5 98.1h1.4M138.7 93v.6M139.2 93.8h.6M139.5 93.5v.6M140 81.5h2v1.3h-2zM140.7 82.9h.5"/>
<path d="M140.7 81.4h.5M141.2 96.1h2v1.3h-2zM142 96h.5M142 97.5h.5M144.3 91.1v.6h2.1M144.9 95.3h7.3M146.1 95.5h5v5h-5zM151.1 99.5l-1 1M152.2 99.6v1.2h-7.3M152.6 95.3h7.3M153.7 95.5h5v5h-5zM158.7 99.5l-1 1"/>
<path d="M159.9 99.6v1.2h-7.3M160.5 91.1v.6h-2.1M160.6 97.8v.5M160.7 97h1.2v2h-1.2zM162 97.8v.5M162.5 85.1v.5M162.5 88.9v.5M162.6 88.1h1.2v2h-1.2zM162.6 84.3h1.2v2h-1.2zM163.9 85.1v.5M163.9 88.9v.5M123 105.9v.5"/>
<path d="M123.1 105.2v2h1.2v-2M124.4 105.9v.5M141.9 103.8h2v1.2h-2zM142.6 105.1h.5M142.6 103.7h.5M144.9 102.9h7.3M145.5 110.4h10.2v2.7h-10.2zM145.5 110.5h12.1l.6 .6v1.9h-12.7zM146.1 103.2h5v5h-5zM151.1 107.2l-1 1M152.2 107.3v1.1h-7.3M152.6 108.4h7.3"/>
<path d="M152.6 102.9h7.3M153.7 103.2h5v5h-5zM157 110.4h1.3v1.4M158.7 107.2l-1 1M160.6 104.8v.5M160.7 104h1.2v2h-1.2zM162 104.8v.5M165.6 101.6v.5M165.7 100.8h1.3v2h-1.3zM167.1 101.6v.5M167.1 111.7h3.6M168.9 107.2a2.6 2.6 0 0 0-2.4 1.6 2.6 2.6 0 0 0 .6 2.9"/>
<path d="M168.9 107.3a2.48 2.48 0 0 0-2.3 1.6 2.48 2.48 0 0 0 .6 2.7h3.4M174.4 105.3l1.7 .2 1.3-.2M174.9 102.7h2M152.4 129.4v1.3h6M152.5 123.9h3.7v5.7l-1 1h-2.7zM156.2 123.8h-3.8v1.3M160.3 124.1h2v1.2h-2zM160.3 126.6h2v1.3h-2zM161 124h.6M161 125.4h.6M161 126.5h.6M161 128h.6"/>
<circle cx="133.3" cy="79.6" r="1.75"/>
<circle cx="164.5" cy="75.2" r="1.75"/>
<circle cx="168.3" cy="77.7" r="1.75"/>
<circle cx="128.5" cy="93.5" r="1.75"/>
<circle cx="129.3" cy="88.9" r="1.75"/>
<circle cx="130.3" cy="82.8" r="1.75"/>
<circle cx="136.3" cy="91.9" r="3.2"/>
<circle cx="136.3" cy="91.9" r="3.3"/>
<circle cx="148.6" cy="98" r="2"/>
<circle cx="156.2" cy="98" r="2"/>
<circle cx="166.4" cy="93.6" r="1.75"/>
<circle cx="175.9" cy="98.9" r="6.2"/>
<circle cx="175.9" cy="98.9" r="6.1"/>
<circle cx="175.9" cy="98.9" r="1"/>
<circle cx="148.6" cy="105.7" r="2"/>
<circle cx="156.2" cy="105.7" r="2"/>
</g>
<path d="M131.2 99.3a.13 .13 0 0 1 .2 .1 .13 .13 0 0 1-.1 .2 .14 .14 0 0 1-.2-.2zM129.3 107.6h.1zM133.9 104.7l-.1 .3-.2 .2zM127.9 101l1.9-1.6 .8-.4-2.8 2.2-.1 .5v.7a.64 .64 0 0 0 .9 .5l1-.2 .6-.3 .5-.4h.7l.1-.2-.2 .2h-.6l.7-1.2h1.2h.2h-1.4l.1-.1h1.3l.4-.3-.5 .3h-1.2l.3-.4 1.6-.1-1.6 .1 .1-.1h1.3l-1.3-.1 1.4 .1 .4-.2-.4 .1h-1.4l.1-.2h1.7l.2-.1-.2 .1h-1.7l1.8-.1-1.7 .1 .1-.2h1.7h-1.7l.4-.7h.5l.1 .1-.1-.1h-.5l.2-.3h.2l.3 .4h.1l-.1-.2 .2 .1 .1 .2-.1-.1h-.1l.1 .1h.2l.2 .3h.3l-.2-.2h.2v-.1l-.8-.6a.22 .22 0 0 0-.2-.1 .22 .22 0 0 0-.2 .2h-.2v-.1a.97 .97 0 0 0-1.4-.1l-.5 .3a.15 .15 0 0 1-.3 0 .14 .14 0 0 1 .2-.2l1-.6 .6-.2h.5l.7 .5 .7-.1 .7 .8 1.6 2.7a.35 .35 0 0 0 .2 .3 .35 .35 0 0 0 .4-.2 .22 .22 0 0 0 .3-.1 .22 .22 0 0 0-.1-.3l-1.4-2.2 1.6 2.5 1.2 .6-.8-1.8 .4 .5v-.2l.3 .2 .4 .7a.87 .87 0 0 0 .8 .6 1.25 1.25 0 0 1 .5 1.4l.4 .8a.2 .2 0 0 0 .2 .2 .2 .2 0 0 0 .2-.2 .39 .39 0 0 1-.6 .3l-.1 .1-.3 .6a1.06 1.06 0 0 1-1 .5l-.1 .1 .1 .1 1.9 3.3-.9-1.2-.9-1.6-1.6-.3-1.1-.5a.45 .45 0 0 0-.6 0 .45 .45 0 0 0 0 .6l.4 .7 .4 .3a.16 .16 0 0 1 .1 .2 .16 .16 0 0 1-.1 .2l-.4-.2a.3 .3 0 0 0-.4 0 .3 .3 0 0 0 .1 .5l.5 .4a.16 .16 0 0 1-.1 .2 .16 .16 0 0 1-.2-.1l-1.2-.5a.51 .51 0 0 0-.7-.1l.3 .2 1.7 .9a.49 .49 0 0 0 .7-.1l.5-.2h.3l.2 .2 .2 .5-.2 .7a.31 .31 0 0 0-.2 .3 .31 .31 0 0 0 .3 .3l1.5 1.2 1.2 .5 .8 .3 1.1-.1 .1-.2-.5-.9 1.4 2.4a.47 .47 0 0 1-.3 .8l-2 1.3-.5 .8-.5 1.8a.54 .54 0 0 0 .2 .7l.2 .7-.1 1-.7 1.5-1.1 1.7-.2 .9-.5 .5-1.3 .5h-.3l-.6-.1a1.32 1.32 0 0 1-.8-.5v-1.1l1.5-1.5 1.3-2.3 .3-.5-.5 1.3-.8 1.3a5.8 5.8 0 0 1-1.6 1.8l-.1 .6a.86 .86 0 0 0 .7 .8l-.1-.2a1.55 1.55 0 0 1 .4-1.7v.2l.2 .1-.4 .3a.84 .84 0 0 0 0 1.1 .84 .84 0 0 0 1.1 .1l-.5-.4v-1.1a.5 .5 0 0 1 .2-.6 .39 .39 0 0 0 0 .6l.1-.1-.2 .5 .1 .6a.74 .74 0 0 0 .8 .3l.6-.2 .3-.4 .1-.6-.1-.5a.19 .19 0 0 0 .3 .1 .19 .19 0 0 0 0-.3 .18 .18 0 0 1 0-.2 .18 .18 0 0 1 .2-.1l.7-1.1 .6-1.4 .2-1-.3-.6-.1 .1v.7a.14 .14 0 0 1-.1 .2 .14 .14 0 0 1-.1-.2h-.1v.3l-.3-.2-.1 .6a.27 .27 0 0 1-.1 .4l-.1-.3a.43 .43 0 0 0-.3-.6l-.2 .2a.19 .19 0 0 0-.1-.2 .19 .19 0 0 0-.2 .2v-.3a.17 .17 0 0 1-.1-.2 .17 .17 0 0 1 .1-.2l.1-.7-.3-2.7a.2 .2 0 0 0 0-.3 .2 .2 0 0 0-.2 0h-.4l-.9 .3-1 1v-.2l.3-.6h.3l.5-.4 .8-.3h.7v-.9l4.4-.1-4.4 .1 .1-.7-.1-.2-1.2 1.2-.9 1.3h-.2l1.3-1.7 .8-.7a.44 .44 0 0 0 .3-.7l-.1-1.1-1-1.9a.35 .35 0 0 0-.4 .2 .35 .35 0 0 0 .1 .4l.1 .7 .7 .8 .2 .6a1.07 1.07 0 0 1-1.1 1.1l-.4-.3-.6-1.3-.3 .4-.4 1.1a.83 .83 0 0 1-1.5-.1l-.3-.1a.83 .83 0 0 1-.4-.8h.1l.1 .3a.58 .58 0 0 0 .6 .4l.1-.6 .4-.7 .2 .2-.5 .5a.66 .66 0 0 0 0 .9 .66 .66 0 0 0 1 0l.3-.8a1.15 1.15 0 0 1 .6-.8v-.1l-.3-.2a.43 .43 0 0 1 .6 .4l.2 .7a.91 .91 0 0 0 .8 .8l.4-.3 .3-.6-.3-.6-.7-1.1-.1-.8v-.4l.2-.2a.18 .18 0 0 0 .1 .2 .18 .18 0 0 0 .2 0l.3-.3 .2-.2a.57 .57 0 0 0 .1-.7 .57 .57 0 0 0-.6-.3l-.4 .3a.8 .8 0 0 1-1.2 0h-.3l-.4 .1-.7 .6-.2 .6-.1 1.8-.3 .4-.5 .4-.1 .1h-.1l.1-.2 .7-.6 .1-.4v-1.4a.55 .55 0 0 0 0-.8l-3.6-1.8-.9-.8-.5-.7h1.8a1.31 1.31 0 0 0 1.2 .5h.7a.12 .12 0 0 0 .2 0 .12 .12 0 0 0-.1-.2l-.1-.1-.4 .1-.5-.2h1.1l.3 .4a.43 .43 0 0 0 .2 .4 .43 .43 0 0 0 .5-.1l.8-.2a1.83 1.83 0 0 0 .5-1.7l-.1-.5 .2 .7 .1-.1 .1-1.3-.1-.4-.5-.9h1.3l.1 .7 .4 .8 .6 .6 .7 .4 1 .2 .9-.2a.39 .39 0 0 0 .2-.6l-.5 .2-.5-.1a.33 .33 0 0 1-.6-.1h.3l-.2-.3v-.1l.5 .4 .4 .1 .3-.1a.67 .67 0 0 0 .5-.5 .67 .67 0 0 0-.3-.8l-.6 .2h-.4a.32 .32 0 0 1-.5-.3h.2l-.2-.2 .1-.1a.74 .74 0 0 0 1 .4 .74 .74 0 0 0 .4-1 1.16 1.16 0 0 0-1.5-.2 .59 .59 0 0 0-.7-.5h-.5l-.5 .2-.4 .3-.2 .6h-1.3l-.4-.7v.4a.95 .95 0 0 0 0 1.1l.5 1.6 .1 .7-.1 .3-.2 .4-1 .3-.3 .3v-.3l-.4-.4h.9l.2 .1h.3l.4-.4v-.5a.26 .26 0 0 0-.2-.3 .26 .26 0 0 0-.2 .3l-.1 .3a.34 .34 0 0 0-.4 .5l-1.1-.1v.1h-1.1l-.6-.1a.26 .26 0 0 0-.4 0h-1.8l-.1-.3h2.2a.16 .16 0 0 0 .2 .2 .16 .16 0 0 0 .1-.3h.1a1.18 1.18 0 0 0 1.4 .4l-.1-.3a.75 .75 0 0 0 .8-.2 .75 .75 0 0 0 .2-.8v-.3a.72 .72 0 0 0 .2-.7v-.6a.25 .25 0 0 0 0-.3 .25 .25 0 0 0-.3-.1l-.2 .8a.38 .38 0 0 0 0 .6l-.2 .1-.1 .2a.19 .19 0 0 0-.1-.2 .19 .19 0 0 0-.3 .1l-.2 .1a.26 .26 0 0 0-.2 .4 .43 .43 0 0 1 .7 0l-.4 .7a.22 .22 0 0 1-.1 .2 .22 .22 0 0 1-.2 0l-.2-.1a.29 .29 0 0 1-.4-.1 .29 .29 0 0 1 .2-.4h.3l.2-.2a.12 .12 0 0 0-.2-.1 .12 .12 0 0 0 0 .2l-.3 .1 .2-.3a.52 .52 0 0 0-.7 .5l.1 .2-.1 .1-.2-.1-.2 .2h-2.2l-.1-.2v-.2h2.4a.13 .13 0 0 0 .2 .1 .13 .13 0 0 0 0-.2 .13 .13 0 0 0-.2 .1h-2.5l-.9 .4-.5 .1a.41 .41 0 0 1-.7-.3l.4 .2 1-.2 2.2-1.2h.3l.6 .7h.3l-.4-.6 .1 .2a.15 .15 0 0 0 0-.2 .15 .15 0 0 0-.2-.1l-.3-.1-.4 .1 .2-.2h2.3h-.1h-2.2l.7-.5h1.5l.2 .4a.16 .16 0 0 0 .2 .1 .16 .16 0 0 0 .1-.2 .81 .81 0 0 1-.2-1l.4 .5v-.8h.1l.1 .2v-.1l-.1-.1h-.1a.23 .23 0 0 0-.2-.2 .23 .23 0 0 0-.3 .1 .96 .96 0 0 0-.2 .9v.2h-1.5l3-2.2a.46 .46 0 0 0 .4-.6l-2 1.5-3.4 2.2-1.5 .8-1 .2v-.3h.2a.42 .42 0 0 0 .6 0l1.1-.5 2.5-1.5 3-2.2 .6-.7a1.2 1.2 0 0 1 .9-.7l-.5-.8a.65 .65 0 0 0-.6-.6l-.1 .1a.98 .98 0 0 1-.4 1.2l-1.7 1.6-1.9 1.5-2.3 1.2-.3-.1-.9 1.5h-.2l.3-.6 .5-.7a.59 .59 0 0 0 .1-.7h.3v.1v-.2h.6l-.6-.1v.2h-.3v-.2h.6v.1l.2-.1h.7l.7-.4-.8 .4h-1.4v-.2l.6 .1v-.1h-.6l-.1-.4h.3l.1 .4 .4-.1h-.3v-.1l-.1-.1h.5a.24 .24 0 0 0 .4 .1l.7-.2h-.2a.41 .41 0 0 1-.6 0h-1.2v-1a1.13 1.13 0 0 1 .4-1.1zM140 105.8l.7 1.1zM140.7 102.5l.2-.1a.27 .27 0 0 0 0 .3 .27 .27 0 0 0 .2 .2l.2 .8-.1-.1-.2-.5-.3-.3zM137.4 124.1h.2l-.3 .1z" fill="#000" stroke="#000" stroke-width=".14"/>
<g fill="none" stroke="#575757" stroke-width=".14">
<path d="M152.4 99.3v5M149.9 101.8h5"/>
<circle cx="152.4" cy="101.8" r="1.67"/>
<circle cx="152.4" cy="101.8" r="32.4"/>
</g>
<g font-size="2.8">
<text x="170.2" y="125.9" transform="rotate(-60 170.2 125.9)">github.com/wytr</text>
<text x="178" y="190.6">Title:</text>
</g>
<g font-size="2.1">
<text x="178" y="184">Sheet: Assembly</text>
<text x="178" y="186.7">File: ESP8266_12F_BASIC.kicad_pcb</text>
<text x="178" y="196.9">KiCad E.D.A. kicad (6.0.1)</text>
<text x="178" y="194.1">Size: A4</text>
<text x="200" y="194.1">Date:</text>
<text x="263" y="194.1">Rev:</text>
<text x="263" y="196.9">Id: 1/1</text>
</g>
<g font-size="1.8">
<text x="35" y="11.9">1</text>
<text x="85" y="11.9">2</text>
<text x="135" y="11.9">3</text>
<text x="185" y="11.9">4</text>
<text x="235" y="11.9">5</text>
<text x="285" y="11.9">6</text>
<text x="10.3" y="35.9">A</text>
<text x="285.3" y="35.9">A</text>
<text x="10.3" y="85.9">B</text>
<text x="285.3" y="85.9">B</text>
<text x="10.3" y="135.9">C</text>
<text x="285.3" y="135.9">C</text>
<text x="10.3" y="185.9">D</text>
<text x="285.3" y="185.9">D</text>
<text x="35" y="199.9">1</text>
<text x="85" y="199.9">2</text>
<text x="135" y="199.9">3</text>
<text x="185" y="199.9">4</text>
<text x="235" y="199.9">5</text>
<text x="285" y="199.9">6</text>
</g>
<g font-size="1.4">
<text x="149.5" y="67.3">ESP-12F</text>
<text x="133.6" y="77.2">TP7</text>
<text x="136.5" y="76.3">10k</text>
<text x="135.7" y="78.9">100k</text>
<text x="136.3" y="82.2">10k</text>
<text x="152" y="79.3">U1</text>
<text x="162.9" y="79">TP2</text>
<text x="164.1" y="82.5">10k</text>
<text x="170.2" y="80.1">TP1</text>
<text x="124.7" y="89.9">TP6</text>
<text x="125.7" y="85.1">TP5</text>
<text x="134.7" y="88">10uF</text>
<text x="135.9" y="86.5">H1</text>
<text x="166.5" y="89.6">10k</text>
<text x="167.7" y="86.5">H2</text>
<text x="123.4" y="94">TP4</text>
<text x="135.4" y="92.4">C3</text>
<text x="168.8" y="93.2">TP3</text>
<text x="122.8" y="97.4">R1</text>
<text x="132.4" y="99.6">100nF</text>
<text x="135.9" y="97.3">100nF</text>
<text x="160" y="101.3">100nF</text>
<text x="174" y="100.2" transform="rotate(-90 174 100.2)">BZ1</text>
<text x="121.5" y="104.8">R_Photo</text>
<text x="141" y="107">100nF</text>
<text x="165.3" y="105.1">100R</text>
<text x="173.6" y="106.9">Buzzer</text>
<text x="124.9" y="108.3">220k</text>
<text x="145.4" y="109.7">WS2812B</text>
<text x="151.1" y="112.3">J3</text>
<text x="159.8" y="112.5" transform="rotate(-90 159.8 112.5)">J3</text>
<text x="160.2" y="108.3">100nF</text>
<text x="166.7" y="113.1">BC547</text>
<text x="168" y="110.3">Q1</text>
<text x="135.9" y="118.2">H3</text>
<text x="147.3" y="116.1" transform="rotate(-90 147.3 116.1)">G16</text>
<text x="149.9" y="116.1" transform="rotate(-90 149.9 116.1)">G14</text>
<text x="152.4" y="115.2" transform="rotate(-90 152.4 115.2)">G3</text>
<text x="154.9" y="115.2" transform="rotate(-90 154.9 115.2)">G2</text>
<text x="157.5" y="115.2" transform="rotate(-90 157.5 115.2)">G1</text>
<text x="167.7" y="118.2">H4</text>
<text x="142.7" y="122">GND</text>
<text x="147.3" y="123.6" transform="rotate(-90 147.3 123.6)">+5V</text>
<text x="149.7" y="122.6" transform="rotate(-90 149.7 122.6)">RX</text>
<text x="152.3" y="122.4" transform="rotate(-90 152.3 122.4)">TX</text>
<text x="158.2" y="123.6" transform="rotate(-90 158.2 123.6)">GND</text>
<text x="160.9" y="123.4" transform="rotate(-90 160.9 123.4)">+5V</text>
<text x="163.5" y="125.2">100nF</text>
<text x="141.8" y="130.7">AP1117-33</text>
<text x="163.5" y="127.7">100nF</text>
<text x="153.4" y="132.2">U2</text>
</g>
<g font-size="1.1">
<text x="138.5" y="99.5">C4</text>
<text x="147.9" y="98.4">D1</text>
<text x="155.5" y="98.4">D2</text>
<text x="147.9" y="106.1">D3</text>
<text x="155.5" y="106.1">D4</text>
<text x="154.7" y="128" transform="rotate(-90 154.7 128)">U2</text>
</g>
<g font-size=".7">
<text x="140.5" y="76.1">R3</text>
<text x="140.5" y="82.4">R4</text>
<text x="140.5" y="78.6">R2</text>
<text x="163.4" y="89.6" transform="rotate(-90 163.4 89.6)">R6</text>
<text x="163.4" y="85.8" transform="rotate(-90 163.4 85.8)">R5</text>
<text x="141.8" y="97">C5</text>
<text x="161.5" y="98.5" transform="rotate(-90 161.5 98.5)">C6</text>
<text x="123.9" y="106.6" transform="rotate(-90 123.9 106.6)">R2</text>
<text x="142.4" y="104.6">C7</text>
<text x="161.5" y="105.5" transform="rotate(-90 161.5 105.5)">C8</text>
<text x="166.6" y="102.3" transform="rotate(-90 166.6 102.3)">R7</text>
<text x="160.8" y="125">C1</text>
<text x="160.8" y="127.5">C2</text>
</g>
</svg>
